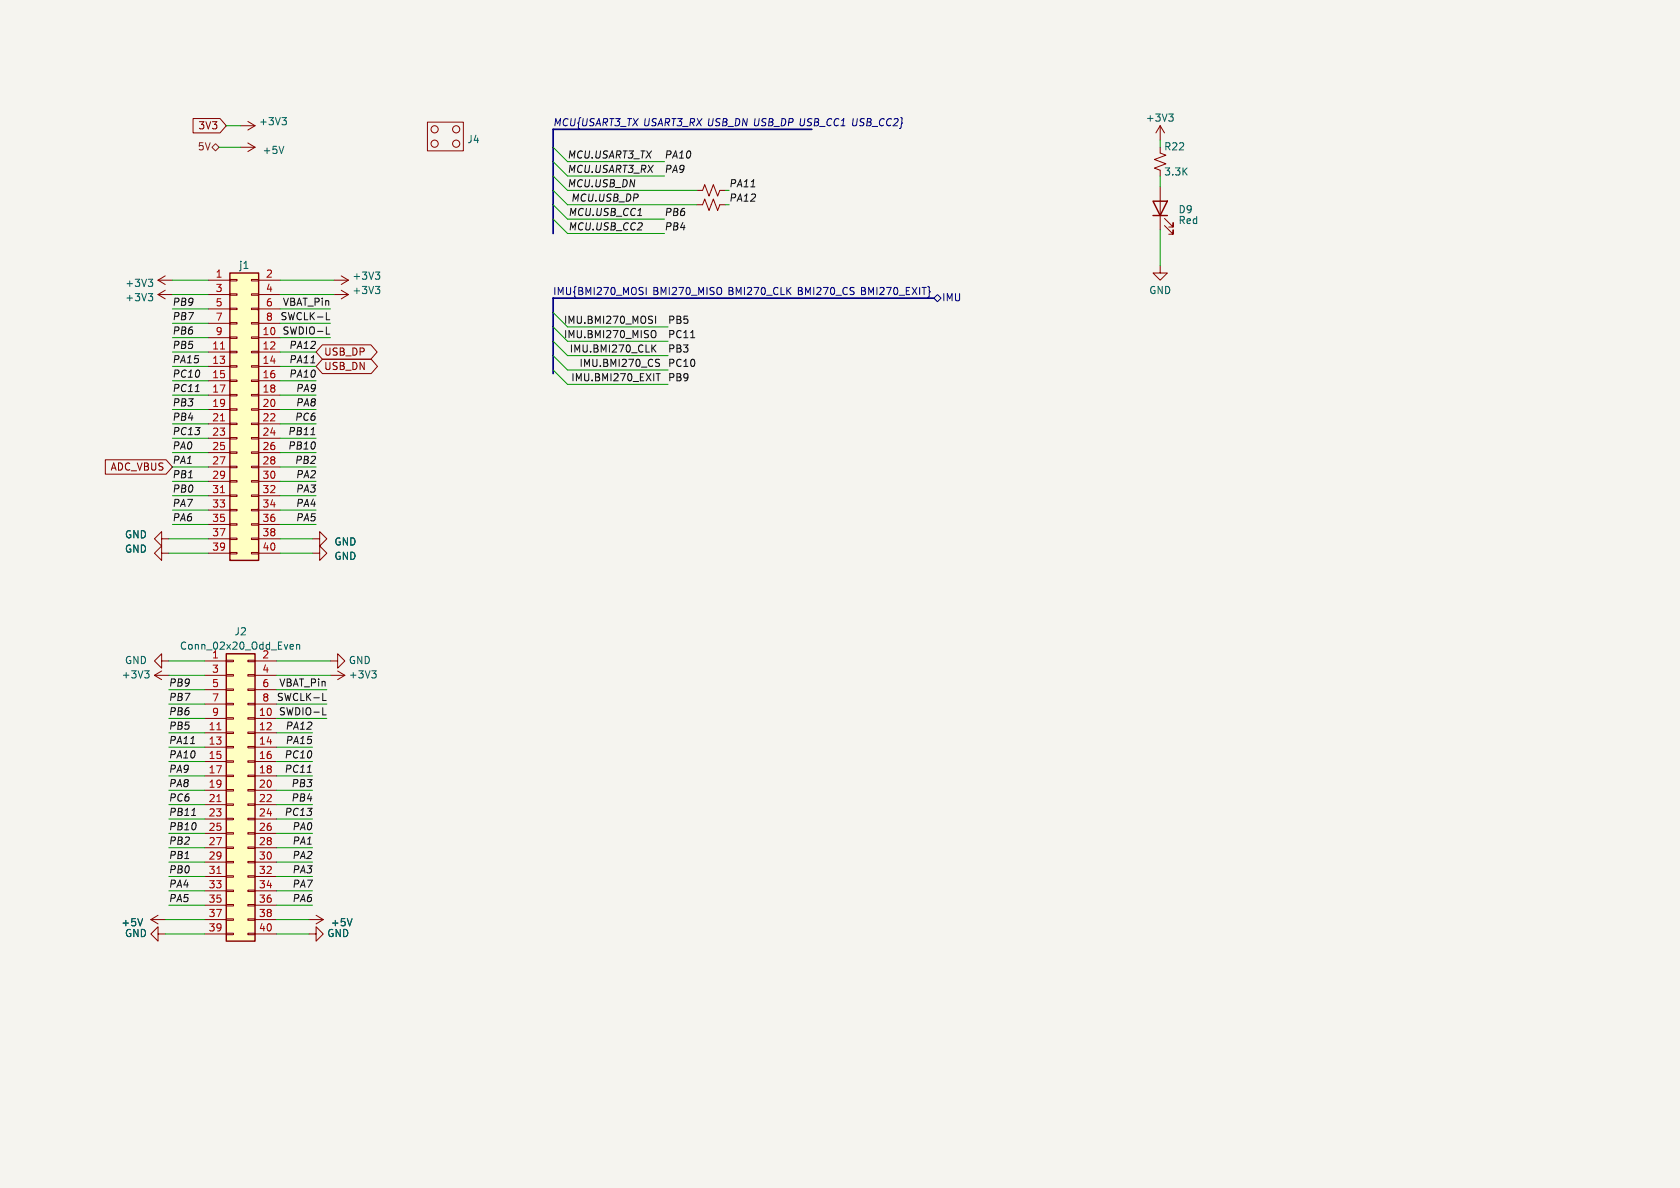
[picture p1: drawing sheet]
<svg xmlns="http://www.w3.org/2000/svg" width="297mm" height="210mm" viewBox="0 0 297 210" stroke-linecap="round" stroke-linejoin="round" font-family="sans-serif">
<path d="M0 0h297v210h-297z" fill="#f5f4ef" stroke="#f5f4ef" stroke-width=".18"/>
<g fill="none" stroke="#840000" stroke-width=".18">
<path d="M34.1 21h4.8l1.1 1.2-1.1 1.3h-4.8zM42.5 26h2.6M42.5 22.2h2.6M43.8 25.3l1.3 .7M43.8 21.5l1.3 .7M45.1 26l-1.3 .8M45.1 22.2l-1.3 .8M75.6 21.6h6.3v5.1h-6.3zM123.2 36.2h1l.4-1 .7 2 .8-2 .8 2 .4-1h1M123.2 33.7h1l.4-1.1 .7 2.1 .8-2.1 .8 2.1 .4-1h1M205.1 26v1.1l1 .3-2 .8 2 .8-2 .7 1 .4v1M205.1 22.2l-.8 1.3"/>
<path d="M205.1 22.2v2.6M205.1 33v7.6M205.1 22.2l.8 1.3M205.9 39.9l1.5 1.5v-.8v.8h-.8M205.9 38.6l1.5 1.5v-.7v.7h-.8M27.9 49.5l1.3 .8M27.9 49.5h2.6M27.9 52.1l1.3 .7M27.9 52.1h2.6M29.2 48.8l-1.3 .7M29.2 51.3l-1.3 .8M36.8 49.5h3.8"/>
<path d="M36.8 52.1h3.8M36.8 59.7h3.8M36.8 54.6h3.8M36.8 57.2h3.8M40.6 59.6h1.3v.2h-1.3zM40.6 57h1.3v.3h-1.3zM40.6 54.5h1.3v.2h-1.3zM40.6 51.9h1.3v.3h-1.3zM40.6 49.4h1.3v.3h-1.3zM44.4 59.6h1.3v.2h-1.3zM44.4 57h1.3v.3h-1.3zM44.4 54.5h1.3v.2h-1.3z"/>
<path d="M44.4 51.9h1.3v.3h-1.3zM44.4 49.4h1.3v.3h-1.3zM45.7 49.5h3.8M45.7 52.1h3.8M45.7 59.7h3.8M45.7 54.6h3.8M45.7 57.2h3.8M59.1 49.5h2.5M59.1 52.1h2.5M60.3 51.3l1.3 .8M60.3 48.8l1.3 .7M61.6 52.1l-1.3 .7"/>
<path d="M61.6 49.5l-1.3 .8M205.1 47v1.3h1.3l-1.3 1.2-1.3-1.2h1.3M36.8 62.2h3.8M36.8 64.8h3.8M36.8 67.3h3.8M36.8 69.9h3.8M36.8 72.4h3.8M36.8 74.9h3.8M36.8 77.5h3.8M40.6 79.9h1.3v.2h-1.3zM40.6 77.3h1.3v.3h-1.3zM40.6 74.8h1.3v.3h-1.3z"/>
<path d="M40.6 72.3h1.3v.2h-1.3zM40.6 69.7h1.3v.3h-1.3zM40.6 67.2h1.3v.2h-1.3zM40.6 64.6h1.3v.3h-1.3zM40.6 62.1h1.3v.3h-1.3zM44.4 79.9h1.3v.2h-1.3zM44.4 77.3h1.3v.3h-1.3zM44.4 74.8h1.3v.3h-1.3zM44.4 72.3h1.3v.2h-1.3zM44.4 69.7h1.3v.3h-1.3zM44.4 67.2h1.3v.2h-1.3zM44.4 64.6h1.3v.3h-1.3z"/>
<path d="M44.4 62.1h1.3v.3h-1.3zM45.7 62.2h3.8M45.7 64.8h3.8M45.7 67.3h3.8M45.7 69.9h3.8M45.7 72.4h3.8M45.7 74.9h3.8M45.7 77.5h3.8M57 63.5h8.6l1.1 1.3-1.1 1.2h-8.6l-1.1-1.2zM57 61h8.6l1.1 1.2-1.1 1.3h-8.6l-1.1-1.3zM18.6 81.3h10.8l1.1 1.3-1.1 1.2h-10.8zM28.6 97.8v-1.3l-1.3 1.3 1.3 1.3v-1.3h1.2"/>
<path d="M28.6 95.3v-1.3l-1.3 1.3 1.3 1.2v-1.2h1.2M36.8 80h3.8M36.8 82.6h3.8M36.8 85.1h3.8M36.8 87.6h3.8M36.8 90.2h3.8M36.8 92.7h3.8M36.8 95.3h3.8M36.8 97.8h3.8M40.6 97.7h1.3v.2h-1.3zM40.6 95.1h1.3v.3h-1.3zM40.6 92.6h1.3v.2h-1.3z"/>
<path d="M40.6 90h1.3v.3h-1.3zM40.6 87.5h1.3v.3h-1.3zM40.6 85h1.3v.2h-1.3zM40.6 82.4h1.3v.3h-1.3zM44.4 97.7h1.3v.2h-1.3zM44.4 95.1h1.3v.3h-1.3zM44.4 92.6h1.3v.2h-1.3zM44.4 90h1.3v.3h-1.3zM44.4 87.5h1.3v.3h-1.3zM44.4 85h1.3v.2h-1.3zM44.4 82.4h1.3v.3h-1.3zM45.7 80h3.8"/>
<path d="M45.7 82.6h3.8M45.7 85.1h3.8M45.7 87.6h3.8M45.7 90.2h3.8M45.7 92.7h3.8M45.7 95.3h3.8M45.7 97.8h3.8M55.2 97.8h1.3v-1.3l1.3 1.3-1.3 1.3v-1.3M55.2 95.3h1.3v-1.3l1.3 1.3-1.3 1.2v-1.2M27.3 119.4h2.5M27.3 119.4l1.3 .7M28.6 116.8v-1.2l-1.3 1.2 1.3 1.3v-1.3h1.2"/>
<path d="M28.6 118.6l-1.3 .8M36.2 116.8h3.8M36.2 119.4h3.8M40 119.3h1.3v.2h-1.3zM40 116.7h1.3v.3h-1.3zM43.8 119.3h1.3v.2h-1.3zM43.8 116.7h1.3v.3h-1.3zM45.1 116.8h3.8M45.1 119.4h3.8M58.4 116.8h1.3v-1.2l1.3 1.2-1.3 1.3v-1.3M58.4 119.4h2.6M59.7 118.6l1.3 .8"/>
<path d="M61 119.4l-1.3 .7M36.2 127h3.8M36.2 129.5h3.8M36.2 132.1h3.8M36.2 134.6h3.8M36.2 137.2h3.8M36.2 139.7h3.8M36.2 121.9h3.8M36.2 124.5h3.8M40 139.6h1.3v.2h-1.3zM40 137h1.3v.3h-1.3zM40 134.5h1.3v.2h-1.3z"/>
<path d="M40 132h1.3v.2h-1.3zM40 129.4h1.3v.3h-1.3zM40 126.9h1.3v.2h-1.3zM40 124.3h1.3v.3h-1.3zM40 121.8h1.3v.2h-1.3zM43.8 139.6h1.3v.2h-1.3zM43.8 137h1.3v.3h-1.3zM43.8 134.5h1.3v.2h-1.3zM43.8 132h1.3v.2h-1.3zM43.8 129.4h1.3v.3h-1.3zM43.8 126.9h1.3v.2h-1.3zM43.8 124.3h1.3v.3h-1.3z"/>
<path d="M43.8 121.8h1.3v.2h-1.3zM45.1 127h3.8M45.1 129.5h3.8M45.1 132.1h3.8M45.1 134.6h3.8M45.1 137.2h3.8M45.1 139.7h3.8M45.1 121.9h3.8M45.1 124.5h3.8M36.2 142.2h3.8M36.2 144.8h3.8M36.2 147.3h3.8"/>
<path d="M36.2 149.9h3.8M36.2 152.4h3.8M36.2 154.9h3.8M36.2 157.5h3.8M40 159.9h1.3v.2h-1.3zM40 157.4h1.3v.2h-1.3zM40 154.8h1.3v.3h-1.3zM40 152.3h1.3v.2h-1.3zM40 149.7h1.3v.3h-1.3zM40 147.2h1.3v.2h-1.3zM40 144.7h1.3v.2h-1.3zM40 142.1h1.3v.3h-1.3z"/>
<path d="M43.8 159.9h1.3v.2h-1.3zM43.8 157.4h1.3v.2h-1.3zM43.8 154.8h1.3v.3h-1.3zM43.8 152.3h1.3v.2h-1.3zM43.8 149.7h1.3v.3h-1.3zM43.8 147.2h1.3v.2h-1.3zM43.8 144.7h1.3v.2h-1.3zM43.8 142.1h1.3v.3h-1.3zM45.1 142.2h3.8M45.1 144.8h3.8M45.1 147.3h3.8M45.1 149.9h3.8"/>
<path d="M45.1 152.4h3.8M45.1 154.9h3.8M45.1 157.5h3.8M26.7 162.6h2.5M26.7 162.6l1.2 .7M27.9 165.1v-1.3l-1.2 1.3 1.2 1.3v-1.3h1.3M27.9 161.8l-1.2 .8M36.2 160h3.8M36.2 162.6h3.8M36.2 165.1h3.8M40 165h1.3v.2h-1.3zM40 162.4h1.3v.3h-1.3z"/>
<path d="M43.8 165h1.3v.2h-1.3zM43.8 162.4h1.3v.3h-1.3zM45.1 160h3.8M45.1 162.6h3.8M45.1 165.1h3.8M54.6 165.1h1.3v-1.3l1.2 1.3-1.2 1.3v-1.3M54.6 162.6h2.5M55.9 161.8l1.2 .8M57.1 162.6l-1.2 .7"/>
<circle cx="76.8" cy="25.4" r=".63"/>
<circle cx="76.8" cy="22.9" r=".63"/>
<circle cx="80.6" cy="22.9" r=".63"/>
<circle cx="80.6" cy="25.4" r=".63"/>
</g>
<g fill="none" stroke="#006464" stroke-width=".18">
<path d="M49.8 20.8h.8l-.4 .5M50.2 25.9l-.4 1.2M50.4 21.3l.2 .2v.3l-.2 .3M206.6 20.2h.8l-.4 .4M207.2 20.6l.2 .3v.3l-.2 .2M26.2 49.4h.8l-.4 .4M26.2 51.9h.8l-.4 .5M26.7 49.8l.3 .3v.3l-.3 .2M26.7 52.4l.3 .2v.3l-.3 .3M66.4 50.6h.7l-.4 .5M66.4 48.1h.7l-.4 .5M66.9 51.1l.2 .3v.3l-.2 .2"/>
<path d="M66.9 48.6l.2 .2v.3l-.2 .3M25.6 118.6h.8l-.5 .5M26.1 119.1l.3 .2v.3l-.3 .2M51.5 113.9l.3 .1 .1 .2-.6 .1M51.8 114.7l-.3 .1M52.4 114l.2-.1 .3 .1 .1 .8M52.4 113.9v.9M65.7 118.6h.8l-.4 .5M66.3 119.1l.2 .2v.3l-.2 .2M25.2 162.4l-.4 1.3M62.2 162.4l-.4 1.3"/>
</g>
<g fill="#ffffc2" stroke="#ffffc2" stroke-width=".18">
<path d="M40 115.6h5.1v50.8h-5.1z"/>
<path d="M40.6 48.3h5.1v50.8h-5.1z"/>
</g>
<path d="M203.8 35.6h2.6l-1.3 2.5zM203.8 38.1h2.6M40.6 48.3h5.1v50.8h-5.1zM40 115.6h5.1v50.8h-5.1z" fill="none" stroke="#840000" stroke-width=".25"/>
<path d="M39 61.7h.7M39 74.4h.7M39 87.1h.7M38.3 129h.8M38.3 141.7h.8M38.3 154.4h.8" fill="none" stroke="#a90000" stroke-width=".18"/>
<path d="M113.5 50.8l.2 .1M113.6 51.6v.4M114.2 50.8v1.3M165.1 52.7l.6-.6 .7 .6-.7 .6z" fill="none" stroke="#000084" stroke-width=".18"/>
<path d="M38.1 25.4l.6 .6-.6 .7-.6-.7z" fill="none" stroke="#725600" stroke-width=".18"/>
<g fill="none" stroke="#0f0f0f" stroke-width=".18">
<path d="M57.7 59.1h.6M57.7 56.5h.6M115.4 58.4a.43 .43 0 0 1 .6 .5v.4a.43 .43 0 0 1-.6 .4M115.9 55.9v1.3M122.1 59.7h.7M115.4 61.5l.6 .7M116 61l-.8 .7M116 66h.7M116.1 64.1l.4 .1 .1 .3-.2 .3h-.3M116.1 63.5l.5 .1M116.4 66v1.3M57.1 126.4h.6"/>
<path d="M57.1 123.8h.6"/>
</g>
<path d="M143.5 22.9h-45.7v18.4M165.1 52.7h-67.3v13.3" fill="none" stroke="#000084" stroke-width=".3"/>
<g fill="none" stroke="#009600" stroke-width=".18">
<path d="M38.7 26h3.8M40 22.2h2.5M97.8 36.2l2.5 2.5h17.2M97.8 38.7l2.5 2.6h17.2M97.8 26l2.5 2.6h17.2M97.8 33.7l2.5 2.5h22.9M97.8 31.1l2.5 2.6h22.9M97.8 28.6l2.5 2.5h17.2M128.3 36.2h.6M128.3 33.7h.6M205.1 24.8v1.2M205.1 31.1v1.9"/>
<path d="M30.5 49.5h6.3M30.5 57.2h6.3M30.5 52.1h6.3M30.5 54.6h6.3M30.5 59.7h6.3M49.5 49.5h9.6M49.5 57.2h8.9M49.5 52.1h9.6M49.5 54.6h8.9M49.5 59.7h8.9M97.8 57.8l2.5 2.5h17.8M97.8 55.2l2.5 2.6h17.8"/>
<path d="M205.1 40.6v6.4M30.5 77.5h6.3M30.5 69.9h6.3M30.5 72.4h6.3M30.5 74.9h6.3M30.5 64.8h6.3M30.5 62.2h6.3M30.5 67.3h6.3M49.5 77.5h6.4M49.5 69.9h6.4M49.5 72.4h6.4M49.5 74.9h6.4"/>
<path d="M49.5 64.8h6.4M49.5 62.2h6.4M49.5 67.3h6.4M97.8 62.9l2.5 2.5h17.8M97.8 60.3l2.5 2.6h17.8M97.8 65.4l2.5 2.5h17.8M29.8 97.8h7M29.8 95.3h7M30.5 80h6.3M30.5 82.6h6.3M30.5 85.1h6.3M30.5 87.6h6.3"/>
<path d="M30.5 90.2h6.3M30.5 92.7h6.3M49.5 80h6.4M49.5 82.6h6.4M49.5 85.1h6.4M49.5 87.6h6.4M49.5 90.2h6.4M49.5 92.7h6.4M49.5 97.8h5.7M49.5 95.3h5.7M29.8 119.4h6.4M29.8 116.8h6.4"/>
<path d="M48.9 119.4h9.5M48.9 116.8h9.5M29.8 137.2h6.4M29.8 139.7h6.4M29.8 134.6h6.4M29.8 132.1h6.4M29.8 127h6.4M29.8 129.5h6.4M29.8 121.9h6.4M29.8 124.5h6.4M48.9 137.2h6.3M48.9 139.7h6.3"/>
<path d="M48.9 134.6h6.3M48.9 132.1h6.3M48.9 127h8.9M48.9 129.5h6.3M48.9 121.9h8.9M48.9 124.5h8.9M29.8 144.8h6.4M29.8 142.2h6.4M29.8 147.3h6.4M29.8 149.9h6.4M29.8 154.9h6.4M29.8 157.5h6.4"/>
<path d="M29.8 152.4h6.4M48.9 144.8h6.3M48.9 142.2h6.3M48.9 147.3h6.3M48.9 149.9h6.3M48.9 154.9h6.3M48.9 157.5h6.3M48.9 152.4h6.3M29.2 162.6h7M29.2 165.1h7M29.8 160h6.4M48.9 162.6h5.7"/>
<path d="M48.9 160h6.3M48.9 165.1h5.7"/>
</g>
<g font-size="1.8" fill="#840000">
<text x="34.9" y="23.1">3V3</text>
<text x="57.3" y="65.7">USB_DN</text>
<text x="57.3" y="63.1">USB_DP</text>
<text x="19.4" y="83.5">ADC_VBUS</text>
</g>
<g font-size="1.8" fill="#006464">
<text x="45.7" y="22.4">+3V3</text>
<text x="202.5" y="21.8">+3V3</text>
<text x="46.4" y="27.5">+5V</text>
<text x="82.6" y="25.6">J4</text>
<text x="205.7" y="26.9">R22</text>
<text x="205.7" y="31.3">3.3K</text>
<text x="208.3" y="38">D9</text>
<text x="208.3" y="39.9">Red</text>
<text x="42.2" y="47.8">j1</text>
<text x="22.1" y="51">+3V3</text>
<text x="22.1" y="53.5">+3V3</text>
<text x="62.2" y="52.3">+3V3</text>
<text x="62.2" y="49.7">+3V3</text>
<text x="203.1" y="52.3">GND</text>
<text x="22" y="95.4">GND</text>
<text x="22" y="98">GND</text>
<text x="59.1" y="99.3">GND</text>
<text x="59.1" y="96.7">GND</text>
<text x="41.4" y="112.6">J2</text>
<text x="22" y="117.7">GND</text>
<text x="31.7" y="115.1">Conn_02x20_Odd_Even</text>
<text x="37.4" y="116.6">1</text>
<text x="46.3" y="116.6">2</text>
<text x="61.6" y="117.7">GND</text>
<text x="21.5" y="120.2">+3V3</text>
<text x="61.6" y="120.2">+3V3</text>
<text x="21.4" y="164">+5V</text>
<text x="22" y="165.9">GND</text>
<text x="57.8" y="165.9">GND</text>
<text x="58.4" y="164">+5V</text>
</g>
<g font-size="1.8" fill="#000084">
<text x="97.8" y="22.5">MCU{USART3_TX USART3_RX USB_DN USB_DP USB_CC1</text>
<text x="151" y="22.5">USB_CC2}</text>
<text x="97.8" y="52.4">IMU{BMI270_MOSI</text>
<text x="115.4" y="52.4">BMI270_MISO</text>
<text x="128.8" y="52.4">BMI270_CLK</text>
<text x="141.2" y="52.4">BMI270_CS</text>
<text x="152.5" y="52.4">BMI270_EXIT}</text>
<text x="166.6" y="53.5">IMU</text>
</g>
<text font-size="1.8" fill="#725600" x="34.8" y="26.9">5V</text>
<g font-size="1.8" fill="#0f0f0f">
<text x="100.3" y="28.2">MCU.USART3_TX</text>
<text x="117.5" y="28.2">PA10</text>
<text x="100.3" y="33.3">MCU.USB_DN</text>
<text x="100.3" y="30.8">MCU.USART3_RX</text>
<text x="101" y="35.8">MCU.USB_DP</text>
<text x="117.5" y="30.8">PA9</text>
<text x="128.9" y="33.3">PA11</text>
<text x="128.9" y="35.8">PA12</text>
<text x="100.4" y="38.4">MCU.USB_CC1</text>
<text x="100.4" y="40.9">MCU.USB_CC2</text>
<text x="117.5" y="40.9">PB4</text>
<text x="117.5" y="38.4">PB6</text>
<text x="30.5" y="56.8">PB7</text>
<text x="30.5" y="54.3">PB9</text>
<text x="30.5" y="59.3">PB6</text>
<text x="49.5" y="56.8">SWCLK-L</text>
<text x="49.8" y="59.3">SWDIO-L</text>
<text x="49.9" y="54.3">VBAT_Pin</text>
<text x="99.6" y="57.4">IMU.BMI270_MOSI</text>
<text x="99.6" y="60">IMU.BMI270_MISO</text>
<text x="118.1" y="60">PC11</text>
<text x="118.1" y="57.4">PB5</text>
<text x="30.5" y="64.4">PA15</text>
<text x="30.5" y="61.9">PB5</text>
<text x="51" y="64.4">PA11</text>
<text x="51" y="61.9">PA12</text>
<text x="100.6" y="62.5">IMU.BMI270_CLK</text>
<text x="102.3" y="65.1">IMU.BMI270_CS</text>
<text x="118.1" y="65.1">PC10</text>
<text x="118.1" y="62.5">PB3</text>
<text x="30.5" y="69.5">PC11</text>
<text x="30.5" y="67">PC10</text>
<text x="51" y="67">PA10</text>
<text x="52.2" y="69.5">PA9</text>
<text x="100.9" y="67.6">IMU.BMI270_EXIT</text>
<text x="118.1" y="67.6">PB9</text>
<text x="30.5" y="77.1">PC13</text>
<text x="30.5" y="74.6">PB4</text>
<text x="30.5" y="72">PB3</text>
<text x="50.8" y="77.1">PB11</text>
<text x="52" y="74.6">PC6</text>
<text x="52.2" y="72">PA8</text>
<text x="30.5" y="82.2">PA1</text>
<text x="30.5" y="79.7">PA0</text>
<text x="50.8" y="79.7">PB10</text>
<text x="52" y="82.2">PB2</text>
<text x="30.5" y="84.7">PB1</text>
<text x="30.5" y="89.8">PA7</text>
<text x="30.5" y="87.3">PB0</text>
<text x="52.2" y="89.8">PA4</text>
<text x="52.2" y="84.7">PA2</text>
<text x="52.2" y="87.3">PA3</text>
<text x="30.5" y="92.4">PA6</text>
<text x="52.2" y="92.4">PA5</text>
<text x="29.8" y="121.6">PB9</text>
<text x="29.8" y="124.1">PB7</text>
<text x="48.8" y="124.1">SWCLK-L</text>
<text x="49.3" y="121.6">VBAT_Pin</text>
<text x="29.8" y="131.7">PA11</text>
<text x="29.8" y="129.2">PB5</text>
<text x="29.8" y="126.7">PB6</text>
<text x="49.2" y="126.7">SWDIO-L</text>
<text x="50.3" y="129.2">PA12</text>
<text x="50.3" y="131.7">PA15</text>
<text x="29.8" y="136.8">PA9</text>
<text x="29.8" y="134.3">PA10</text>
<text x="50.2" y="136.8">PC11</text>
<text x="50.2" y="134.3">PC10</text>
<text x="29.8" y="141.9">PC6</text>
<text x="29.8" y="139.4">PA8</text>
<text x="51.4" y="141.9">PB4</text>
<text x="51.4" y="139.4">PB3</text>
<text x="29.8" y="147">PB10</text>
<text x="29.8" y="144.4">PB11</text>
<text x="29.8" y="149.5">PB2</text>
<text x="50.2" y="144.4">PC13</text>
<text x="51.5" y="147">PA0</text>
<text x="51.5" y="149.5">PA1</text>
<text x="29.8" y="152.1">PB1</text>
<text x="29.8" y="154.6">PB0</text>
<text x="51.5" y="152.1">PA2</text>
<text x="51.5" y="154.6">PA3</text>
<text x="29.8" y="157.1">PA4</text>
<text x="29.8" y="159.7">PA5</text>
<text x="51.5" y="159.7">PA6</text>
<text x="51.5" y="157.1">PA7</text>
</g>
<g font-size="1.8" fill="#a90000">
<text x="38.1" y="49.3">1</text>
<text x="38.1" y="51.8">3</text>
<text x="47" y="49.3">2</text>
<text x="47" y="51.8">4</text>
<text x="38.1" y="54.4">5</text>
<text x="38.1" y="56.9">7</text>
<text x="38.1" y="59.4">9</text>
<text x="46.4" y="59.4">10</text>
<text x="47" y="54.4">6</text>
<text x="47" y="56.9">8</text>
<text x="37.5" y="62">11</text>
<text x="37.5" y="64.5">13</text>
<text x="46.4" y="62">12</text>
<text x="46.4" y="64.5">14</text>
<text x="37.5" y="67.1">15</text>
<text x="37.5" y="69.6">17</text>
<text x="46.4" y="67.1">16</text>
<text x="46.4" y="69.6">18</text>
<text x="37.5" y="72.1">19</text>
<text x="37.5" y="74.7">21</text>
<text x="37.5" y="77.2">23</text>
<text x="46.4" y="72.1">20</text>
<text x="46.4" y="74.7">22</text>
<text x="46.4" y="77.2">24</text>
<text x="37.5" y="79.8">25</text>
<text x="37.5" y="82.3">27</text>
<text x="46.4" y="79.8">26</text>
<text x="46.4" y="82.3">28</text>
<text x="37.5" y="84.8">29</text>
<text x="37.5" y="87.4">31</text>
<text x="37.5" y="89.9">33</text>
<text x="46.4" y="84.8">30</text>
<text x="46.4" y="87.4">32</text>
<text x="46.4" y="89.9">34</text>
<text x="37.5" y="92.5">35</text>
<text x="37.5" y="95">37</text>
<text x="46.4" y="92.5">36</text>
<text x="46.4" y="95">38</text>
<text x="37.5" y="97.5">39</text>
<text x="46.4" y="97.5">40</text>
<text x="37.4" y="119.1">3</text>
<text x="46.3" y="119.1">4</text>
<text x="37.4" y="121.7">5</text>
<text x="37.4" y="124.2">7</text>
<text x="46.3" y="121.7">6</text>
<text x="46.3" y="124.2">8</text>
<text x="36.8" y="129.3">11</text>
<text x="36.8" y="131.8">13</text>
<text x="37.4" y="126.7">9</text>
<text x="45.7" y="126.7">10</text>
<text x="45.7" y="129.3">12</text>
<text x="45.7" y="131.8">14</text>
<text x="36.8" y="134.4">15</text>
<text x="36.8" y="136.9">17</text>
<text x="45.7" y="134.4">16</text>
<text x="45.7" y="136.9">18</text>
<text x="36.8" y="139.4">19</text>
<text x="36.8" y="142">21</text>
<text x="45.7" y="139.4">20</text>
<text x="45.7" y="142">22</text>
<text x="36.8" y="144.5">23</text>
<text x="36.8" y="147.1">25</text>
<text x="36.8" y="149.6">27</text>
<text x="45.7" y="144.5">24</text>
<text x="45.7" y="147.1">26</text>
<text x="45.7" y="149.6">28</text>
<text x="36.8" y="152.1">29</text>
<text x="36.8" y="154.7">31</text>
<text x="45.7" y="152.1">30</text>
<text x="45.7" y="154.7">32</text>
<text x="36.8" y="157.2">33</text>
<text x="36.8" y="159.8">35</text>
<text x="45.7" y="157.2">34</text>
<text x="45.7" y="159.8">36</text>
<text x="36.8" y="162.3">37</text>
<text x="36.8" y="164.8">39</text>
<text x="45.7" y="162.3">38</text>
<text x="45.7" y="164.8">40</text>
</g>
</svg>
